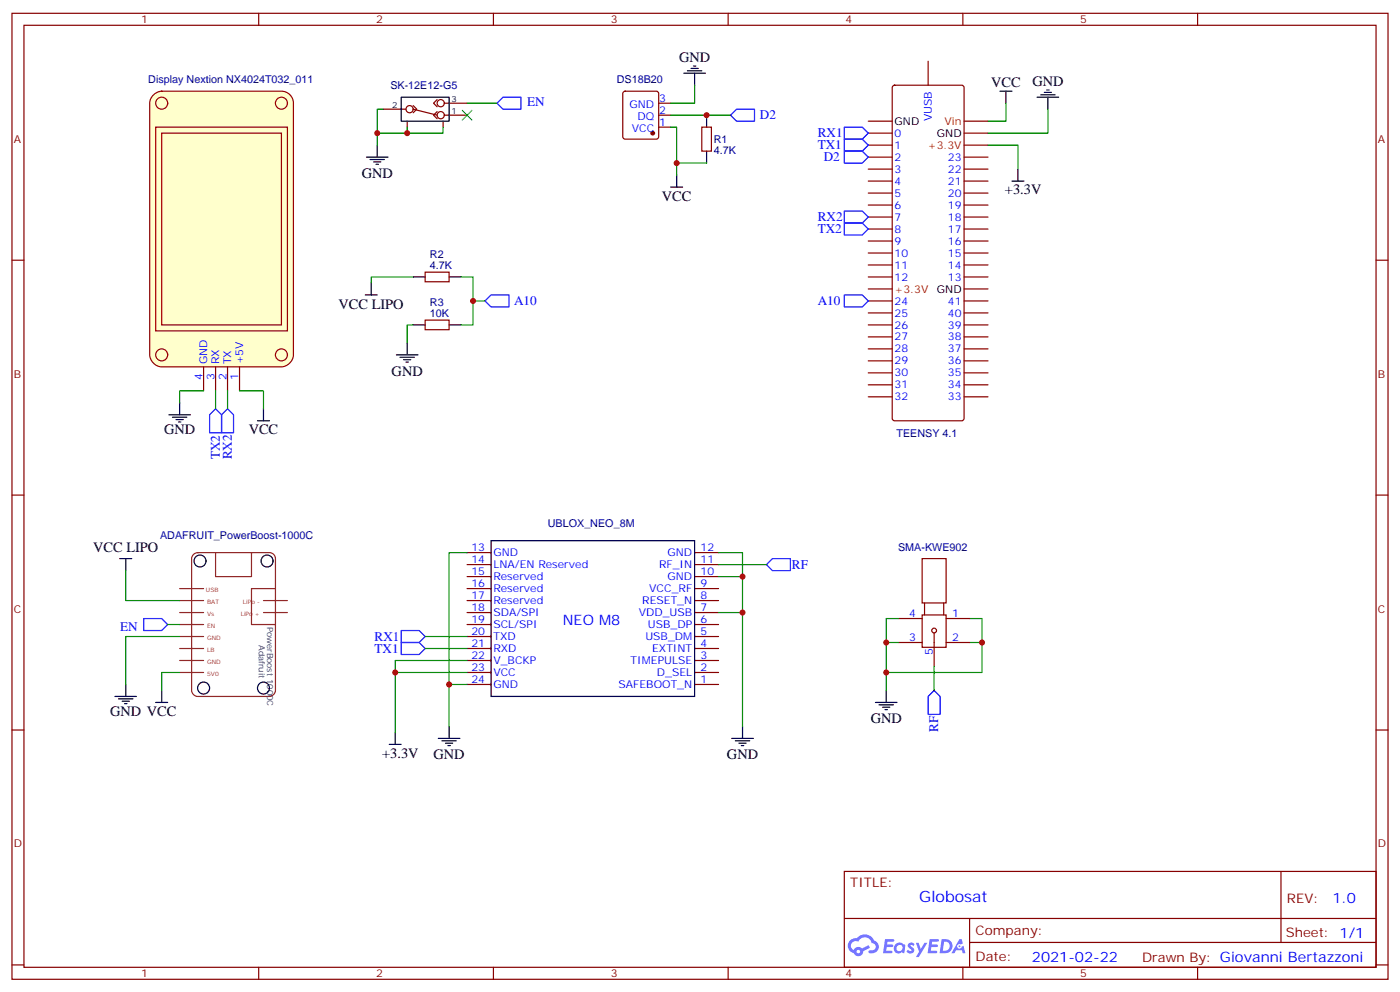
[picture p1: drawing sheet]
<svg xmlns="http://www.w3.org/2000/svg" width="412mm" height="292mm" viewBox="0 0 412 292" stroke-linecap="round" stroke-linejoin="round" font-family="sans-serif">
<g fill="none" stroke="#870000" stroke-width=".35">
<path d="M3.5 3.9h405.4v284.4h-405.4zM7.1 7.4h398.2v277.3h-398.2zM76.2 3.9v3.5M145.3 3.9v3.5M214.5 3.9v3.5M283.6 3.9v3.5M352.8 3.9v3.5M3.5 76.6h3.6M405.3 76.6h3.6M3.5 145.7h3.6M405.3 145.7h3.6M3.5 214.9h3.6"/>
<path d="M405.3 214.9h3.6M248.7 256.5h156.6v28.2h-156.6zM377.3 256.5v20.9M248.7 270.4h156.5M285.6 277.4h119.6M285.6 270.4v14.1M3.5 284h3.6M76.2 284.7v3.6M145.3 284.7v3.6M214.5 284.7v3.6M283.6 284.7v3.6M352.8 284.7v3.6"/>
<path d="M405.3 284h3.6"/>
</g>
<g fill="#5487ff">
<path d="M267.7 277.7a1.22 1.22 0 0 1 1.7 .2l-.4 .6a.47 .47 0 0 0-.3-.4 .47 .47 0 0 0-.5 .2l.1 .2a1.14 1.14 0 0 1 .8 1.8 1.14 1.14 0 0 1-1.9 0l-.2-.2 .5-.6 .7 .5a.29 .29 0 0 0 .3-.3 .29 .29 0 0 0-.2-.3 1.04 1.04 0 0 1-.6-1.7z"/>
<path d="M260.7 276.4h2.4l.3 .2-.2 .5-1.8 .1-.1 .8h1.5l.3 .4-.3 .4h-1.6l-.2 1.1h1.7l.2 .3-.2 .3-2.6 .1z"/>
<path d="M273.8 276.4h2.4l.3 .2-.1 .5-1.8 .1-.2 .8h1.6l.3 .4-.4 .4h-1.6l-.1 1.1h1.7l.2 .3-.2 .3-2.6 .1z"/>
<path d="M282.6 276.4h.7l.3 1.3-.6 .3a.69 .69 0 0 0-1 .3 .69 .69 0 0 0 .4 .9 .69 .69 0 0 0 .9-.6l.5-.2 .6 2.2h-.8l-.2-.9h-1.8l-.5 .9h-.8z"/>
<path d="M269.8 277.5h.8l.6 1.8 1.1-1.8h.9l-2.6 4.2h-.8l.9-1.5z"/>
<path d="M277.4 276.4l-.6 4.2h1.3a2.11 2.11 0 0 0 2.5-2.1 2.11 2.11 0 0 0-2.5-2.1zM278.1 277.2a1.39 1.39 0 0 1 1.7 1.4 1.39 1.39 0 0 1-1.8 1.3h-.3z"/>
<path d="M263.7 278.1a1.54 1.54 0 0 0-.1 2.1 1.54 1.54 0 0 0 2.2 .1l.6 .3 .3-2.3-.2-.3h-.4a1.49 1.49 0 0 0-2.4 .1zM264 279.1a.94 .94 0 0 1 1.8 0 .94 .94 0 0 1-1.8 0z"/>
<path d="M250.4 276.8a2.18 2.18 0 0 0 1.1 3.7 1.44 1.44 0 0 0 1.6 .9 1.44 1.44 0 0 0 1.2-1.4l2-1-.5-.8-1.9 1a1.47 1.47 0 0 0-2.4 .4 1.39 1.39 0 0 1-.7-1.9 1.39 1.39 0 0 1 2-.5 2.12 2.12 0 0 1 2.2-1.3 2.12 2.12 0 0 1 1.9 1.7 1.14 1.14 0 0 1 1.1 1.4 1.14 1.14 0 0 1-1.7 .7 .43 .43 0 0 0-.5 .4 .43 .43 0 0 0 .4 .5 1.98 1.98 0 0 0 2.5-1.2 1.98 1.98 0 0 0-1.2-2.6 3.1 3.1 0 0 0-5.3-.6l-.9 .1zM252.3 280.1a.55 .55 0 0 1 1.1 0 .55 .55 0 0 1-1.1 0z"/>
<circle cx="282.6" cy="278.5" r=".26"/>
</g>
<path d="M45.3 27.9a3.6 3.6 0 0 1 2.3-1.1h35.3a3.5 3.5 0 0 1 3.5 3.6v74.1a3.8 3.8 0 0 1-3.5 3.5h-35.3a3.8 3.8 0 0 1-3.5-3.5v-74.1a3.5 3.5 0 0 1 1.2-2.5z" fill="#ffc" stroke="#900" stroke-width=".35"/>
<path d="M60 108v7M63.5 108v7M67 108v7M70.6 108v7" fill="none" stroke="#870000" stroke-width=".35"/>
<g fill="#ffc" stroke="#900" stroke-width=".35">
<path d="M45.9 37.4h38.8v60h-38.8z"/>
<path d="M47.6 39.2h35.3v56.4h-35.3z"/>
<circle cx="82.9" cy="30.4" r="1.76"/>
<circle cx="47.6" cy="30.4" r="1.76"/>
<circle cx="47.6" cy="104.5" r="1.76"/>
<circle cx="82.9" cy="104.5" r="1.76"/>
</g>
<g fill="none" stroke="#870000" stroke-width=".35">
<path d="M273.4 18v7.1M112.9 32.1h6.7M119.9 35.7v1.7M121.7 31.1l1.1 1-1.1 1.1M121.7 32.1l7.1 1.8M128.8 32.8l-1.1 1.1 1.1 1.1M128.8 29.3l-1.1 1.1 1.1 1M130.5 35.7v1.7M130.9 33.9h6.7M130.9 30.4h6.7M183.7 27.1l.4-.3h9.2l.5 .3 .2 .5v12.7l-.2 .5-.5 .2h-9.2l-.4-.3-.3-.4v-12.7zM194 37.4h3.6"/>
<path d="M194 33.9h3.6M194 30.4h3.6M206.7 37.4h2.8v7.1h-2.8zM255.8 35.7h7M255.8 39.2h7M263.1 25.3l.4-.2h19.8l.6 .4 .1 97.7-.2 .5-.5 .2h-19.8l-.5-.3-.2-.4v-97.4zM284 35.7h7M284 39.2h7M255.8 42.7h7M255.8 46.2h7M255.8 49.8h7M255.8 53.3h7"/>
<path d="M255.8 56.8h7M284 42.7h7M284 46.2h7M284 49.8h7M284 53.3h7M284 56.8h7M255.8 60.4h7M255.8 63.9h7M255.8 67.4h7M255.8 70.9h7M255.8 74.5h7M255.8 78h7"/>
<path d="M284 60.4h7M284 63.9h7M284 67.4h7M284 70.9h7M284 74.5h7M284 78h7M125.2 80.1h7.1v2.8h-7.1zM125.2 94.2h7.1v2.8h-7.1zM255.8 81.5h7M255.8 85.1h7M255.8 88.6h7M255.8 92.1h7"/>
<path d="M255.8 95.6h7M255.8 99.2h7M284 81.5h7M284 85.1h7M284 88.6h7M284 92.1h7M284 95.6h7M284 99.2h7M255.8 102.7h7M255.8 106.2h7M255.8 109.7h7M255.8 113.3h7"/>
<path d="M255.8 116.8h7M284 102.7h7M284 106.2h7M284 109.7h7M284 113.3h7M284 116.8h7M137.6 176.8h7M137.6 173.2h7M137.6 169.7h7M137.6 166.2h7M137.6 162.7h7M204.6 176.8h7.1"/>
<path d="M204.6 173.2h7.1M204.6 169.7h7.1M204.6 166.2h7.1M204.6 162.7h7.1M271.6 164.4h7.1v13.1h-7.1zM272.3 177.5v3.5M278 177.5v3.5M137.6 197.9h7M137.6 194.4h7M137.6 190.9h7M137.6 187.4h7M137.6 183.8h7"/>
<path d="M137.6 180.3h7M204.6 197.9h7.1M204.6 194.4h7.1M204.6 190.9h7.1M204.6 187.4h7.1M204.6 183.8h7.1M204.6 180.3h7.1M264.6 182.1h7M264.6 189.1h7M271.6 181h7.1v9.5h-7.1zM275.2 186.3v9.9M278.7 182.1h7.1"/>
<path d="M278.7 189.1h7.1M137.6 201.5h7M204.6 201.5h7.1"/>
<circle cx="120.6" cy="32.1" r="1.06"/>
<circle cx="129.8" cy="30.4" r="1.06"/>
<circle cx="129.8" cy="33.9" r="1.06"/>
<circle cx="275.2" cy="185.6" r=".71"/>
</g>
<circle cx="192.3" cy="39.2" r=".53" fill="#870000" stroke="#870000" stroke-width=".35"/>
<g fill="none" stroke="#8c2424" stroke-width=".35">
<path d="M52.9 176.8h7.1M52.9 173.2h7.1M57 163.2l1.2-.5h21.2a1.76 1.76 0 0 1 1.7 1.7v38.8a1.89 1.89 0 0 1-1.7 1.8h-21.2a1.89 1.89 0 0 1-1.8-1.8v-38.8zM63.5 162.7v7h10.6v-7M77.6 176.8h7.1M81.1 173.2h-7v10.6h7M52.9 187.4h7.1M52.9 183.8h7.1M52.9 190.9h7.1M52.9 180.3h7.1M52.9 197.9h7.1M52.9 194.4h7.1"/>
<path d="M77.6 180.3h7.1"/>
</g>
<g fill="none" stroke="#000" stroke-width=".35">
<path d="M204.3 19.4h.7M118.2 28.6h14.1v7.1h-14.1zM201.4 21.6h6.4M202.5 20.8h4.2M203.6 20.1h2.1M204.6 21.6v3.5M208.1 33.9v3.5M294.6 26.8h3.5M296.3 26.8v3.6M305.5 28.6h6.4M306.6 27.9h4.2M307.6 27.2h2.1"/>
<path d="M308.3 26.5h.7M308.7 28.6v3.5M107.9 46.2h6.4M109 47h4.2M110.1 47.7h2.1M110.8 48.4h.7M111.1 42.7v3.5M197.6 55.1h3.5M199.3 51.5v3.6M208.1 44.5v3.5M298.1 53.3h3.5M299.9 49.8v3.5"/>
<path d="M107.6 86.8h3.5M109.4 83.3v3.5M121.7 81.5h3.5M121.7 95.6h3.5M132.3 81.5h3.5M132.3 95.6h3.5M52.9 118.6v3.5M116.8 104.5h6.3M117.8 105.2h4.3M118.9 105.9h2.1M119.6 106.6h.7M119.9 100.9v3.6"/>
<path d="M49.7 122.1h6.4M50.8 122.8h4.2M51.9 123.5h2.1M52.6 124.2h.7M75.8 123.9h3.6M77.6 120.3v3.6M144.6 159.1h60v45.9h-60zM35.3 164.4h3.5M37 164.4v3.6M33.9 205h6.3M34.9 205.7h4.3M36 206.4h2.1"/>
<path d="M36.7 207.1h.7M37 201.5v3.5M45.9 206.8h3.5M47.6 203.2v3.6M114.7 219.1h3.5M116.4 215.6v3.5M129.1 217.3h6.4M130.2 218.1h4.2M131.2 218.8h2.1M131.9 219.5h.7M132.3 213.8v3.5M215.5 217.3h6.4"/>
<path d="M216.6 218.1h4.2M217.7 218.8h2.1M218.4 219.5h.7M218.7 213.8v3.5M257.9 206.8h6.3M258.9 207.5h4.3M260 208.2h2.1M260.7 208.9h.7M261.1 203.2v3.6"/>
<circle cx="58.9" cy="165.1" r="1.76"/>
<circle cx="78.7" cy="165.1" r="1.76"/>
<circle cx="60" cy="202.5" r="1.76"/>
<circle cx="77.6" cy="202.5" r="1.76"/>
</g>
<g fill="none" stroke="#00f" stroke-width=".35">
<path d="M146.4 30.4l1.8-1.8h5.3v3.5h-5.3zM215.2 33.9l1.8-1.8h5.2v3.6h-5.2zM248.7 37.4h5.3l1.8 1.8-1.8 1.8h-5.3zM248.7 41h5.3l1.8 1.7-1.8 1.8h-5.3zM248.7 44.5h5.3l1.8 1.7-1.8 1.8h-5.3zM248.7 62.1h5.3l1.8 1.8-1.8 1.8h-5.3zM248.7 65.7h5.3l1.8 1.7-1.8 1.8h-5.3zM142.9 88.6l1.7-1.8h5.3v3.5h-5.3zM248.7 86.8h5.3l1.8 1.8-1.8 1.7h-5.3zM63.5 120.3l1.8 1.8v5.3h-3.6v-5.3zM67 120.3l1.8 1.8v5.3h-3.5v-5.3zM225.8 166.2l1.7-1.8h5.3v3.6h-5.3z"/>
<path d="M42.3 182.1h5.3l1.8 1.7-1.8 1.8h-5.3zM118.2 185.6h5.3l1.7 1.8-1.7 1.7h-5.3zM118.2 189.1h5.3l1.7 1.8-1.7 1.8h-5.3zM275.2 203.2l1.7 1.8v5.3h-3.5v-5.3z"/>
</g>
<g fill="none" stroke="#008700" stroke-width=".35">
<path d="M112.9 32.1h-1.8v10.6M119.9 37.4v1.8M130.5 37.4v1.8h-19.4M137.6 30.4h8.8M197.6 37.4h1.7v14.1M197.6 33.9h17.6M204.6 25.1v5.3h-7M296.3 30.4v5.3h-5.3M308.7 32.1v7.1h-17.7M199.3 48h8.8M291 42.7h8.9v7.1M121.7 95.6h-1.8v5.3"/>
<path d="M121.7 81.5h-12.3v1.8M135.8 81.5h3.5v14.1h-3.5M139.3 88.6h3.6M60 115h-7.1v3.6M63.5 115v5.3M67 115v5.3M70.6 115h7v5.3M37 168v8.8h15.9M137.6 162.7h-5.3v51.1M211.7 162.7h7v51.1M211.7 169.7h7M211.7 166.2h14.1"/>
<path d="M49.4 183.8h3.5M52.9 187.4h-15.9v14.1M52.9 197.9h-5.3v5.3M116.4 197.9h21.2M125.2 187.4h12.4M125.2 190.9h12.4M137.6 194.4h-21.2v21.2M211.7 180.3h7M261.1 189.1h3.5M264.6 182.1h-3.5v21.1M275.2 196.2v7M285.8 182.1h3.5v15.8h-28.2"/>
<path d="M285.8 189.1h3.5M132.3 201.5h5.3"/>
</g>
<path d="M136.2 32.5l2.8 2.8M139 32.5l-2.8 2.8" fill="none" stroke="#3c3" stroke-width=".35"/>
<g fill="#c00">
<circle cx="199.3" cy="48" r=".88"/>
<circle cx="208.1" cy="33.9" r=".88"/>
<circle cx="139.3" cy="88.6" r=".88"/>
<circle cx="132.3" cy="201.5" r=".88"/>
<circle cx="218.7" cy="169.7" r=".88"/>
<circle cx="218.7" cy="180.3" r=".88"/>
<circle cx="116.4" cy="197.9" r=".88"/>
<circle cx="261.1" cy="189.1" r=".88"/>
<circle cx="111.1" cy="39.2" r=".88"/>
<circle cx="119.9" cy="39.2" r=".88"/>
<circle cx="261.1" cy="197.9" r=".88"/>
<circle cx="289.3" cy="189.1" r=".88"/>
</g>
<text font-size="4.6" fill="#00f" x="270.8" y="265.5">Globosat</text>
<g font-size="4.2">
<text x="200" y="18.4">GND</text>
<text x="292" y="25.8">VCC</text>
<text x="304.1" y="25.4">GND</text>
<text x="106.5" y="52.3">GND</text>
<text x="195" y="59.1">VCC</text>
<text x="296" y="57.2">+3.3V</text>
<text x="99.7" y="90.9">VCC LIPO</text>
<text x="115.4" y="110.5">GND</text>
<text x="48.3" y="127.7">GND</text>
<text x="73.3" y="127.8">VCC</text>
<text x="27.5" y="162.3">VCC LIPO</text>
<text x="32.5" y="210.6">GND VCC</text>
<text x="256.5" y="212.8">GND</text>
<text x="112.6" y="223">+3.3V</text>
<text x="127.7" y="223.3">GND</text>
<text x="214.1" y="223.3">GND</text>
</g>
<g font-size="4.2" fill="#00f">
<text x="165.8" y="183.8">NEO M8</text>
<text x="392.5" y="265.8">1.0</text>
<text x="304" y="283.1">2021-02-22</text>
</g>
<g font-size="3.9" fill="#00f">
<text x="155.3" y="31.1">EN</text>
<text x="223.8" y="35.2">D2</text>
<text x="240.9" y="40.4">RX1</text>
<text x="240.9" y="44">TX1</text>
<text x="242.6" y="47.5">D2</text>
<text x="240.9" y="65.1">RX2</text>
<text x="240.9" y="68.7">TX2</text>
<text x="151.4" y="89.8">A10</text>
<text x="240.9" y="89.8">A10</text>
<text x="64.8" y="135.2" transform="rotate(-90 64.8 135.2)">TX2</text>
<text x="68.3" y="135.2" transform="rotate(-90 68.3 135.2)">RX2</text>
<text x="233.3" y="167.4">RF</text>
<text x="35.4" y="185.6">EN</text>
<text x="110.3" y="188.6">RX1</text>
<text x="110.3" y="192.1">TX1</text>
<text x="276.4" y="215.4" transform="rotate(-90 276.4 215.4)">RF</text>
</g>
<g font-size="3.9" fill="#800">
<text x="250.5" y="261.1">TITLE:</text>
<text x="379.1" y="265.8">REV:</text>
<text x="287.4" y="275.3">Company:</text>
<text x="378.7" y="275.9">Sheet: 1/1</text>
<text x="287.4" y="283">Date:</text>
<text x="336.4" y="283.1">Drawn By: Giovanni Bertazzoni</text>
</g>
<g font-size="3.2" fill="#800">
<text x="41.6" y="6.9">1</text>
<text x="110.8" y="6.9">2</text>
<text x="179.9" y="6.9">3</text>
<text x="249.1" y="6.9">4</text>
<text x="318.2" y="6.9">5</text>
<text x="4.1" y="42">A</text>
<text x="405.9" y="42">A</text>
<text x="4.1" y="111.2">B</text>
<text x="405.9" y="111.2">B</text>
<text x="4.1" y="180.3">C</text>
<text x="405.9" y="180.3">C</text>
<text x="4.1" y="249.4">D</text>
<text x="405.9" y="249.4">D</text>
<text x="41.6" y="287.7">1</text>
<text x="110.8" y="287.7">2</text>
<text x="179.9" y="287.7">3</text>
<text x="249.1" y="287.7">4</text>
<text x="318.2" y="287.7">5</text>
</g>
<g font-size="3.2" fill="#000080">
<text x="43.7" y="24.5">Display Nextion NX4024T032_011</text>
<text x="115" y="26.2">SK-12E12-G5</text>
<text x="181.7" y="24.5">DS18B20</text>
<text x="210.3" y="45.3">4.7K</text>
<text x="210.3" y="42.1">R1</text>
<text x="126.7" y="75.8">R2</text>
<text x="126.7" y="79.1">4.7K</text>
<text x="126.7" y="89.9">R3</text>
<text x="126.7" y="93.2">10K</text>
<text x="264.1" y="128.5">TEENSY 4.1</text>
<text x="161.4" y="155">UBLOX_NEO_8M</text>
<text x="47.1" y="158.5">ADAFRUIT_PowerBoost-1000C</text>
<text x="264.6" y="162">SMA-KWE902</text>
</g>
<g font-size="3.2" fill="#00f">
<text x="185.4" y="31.8">GND</text>
<text x="187.8" y="35.3">DQ</text>
<text x="194.2" y="33.5">2</text>
<text x="194.2" y="30">3</text>
<text x="274.5" y="35.7" transform="rotate(-90 274.5 35.7)">VUSB</text>
<text x="186.1" y="38.8">VCC</text>
<text x="194.2" y="37.1">1</text>
<text x="263.5" y="40.3">0</text>
<text x="263.5" y="43.8">1</text>
<text x="263.5" y="47.3">2</text>
<text x="279.2" y="47.3">23</text>
<text x="263.5" y="50.8">3</text>
<text x="279.2" y="50.8">22</text>
<text x="263.5" y="54.4">4</text>
<text x="263.5" y="57.9">5</text>
<text x="279.2" y="57.9">20</text>
<text x="279.2" y="54.4">21</text>
<text x="263.5" y="61.4">6</text>
<text x="263.5" y="64.9">7</text>
<text x="279.2" y="64.9">18</text>
<text x="279.2" y="61.4">19</text>
<text x="263.5" y="68.5">8</text>
<text x="279.2" y="68.5">17</text>
<text x="263.5" y="72">9</text>
<text x="263.5" y="75.5">10</text>
<text x="279.2" y="75.5">15</text>
<text x="279.2" y="72">16</text>
<text x="263.5" y="79.1">11</text>
<text x="263.5" y="82.6">12</text>
<text x="279.2" y="82.6">13</text>
<text x="279.2" y="79.1">14</text>
<text x="263.5" y="89.6">24</text>
<text x="279.2" y="89.6">41</text>
<text x="263.5" y="93.2">25</text>
<text x="279.2" y="93.2">40</text>
<text x="263.5" y="96.7">26</text>
<text x="263.5" y="100.2">27</text>
<text x="279.2" y="100.2">38</text>
<text x="279.2" y="96.7">39</text>
<text x="61" y="107.3" transform="rotate(-90 61 107.3)">GND</text>
<text x="64.6" y="107.3" transform="rotate(-90 64.6 107.3)">RX</text>
<text x="68.1" y="107.3" transform="rotate(-90 68.1 107.3)">TX</text>
<text x="71.6" y="107.3" transform="rotate(-90 71.6 107.3)">+5V</text>
<text x="263.5" y="103.8">28</text>
<text x="263.5" y="107.3">29</text>
<text x="279.2" y="107.3">36</text>
<text x="279.2" y="103.8">37</text>
<text x="59.6" y="111.8" transform="rotate(-90 59.6 111.8)">4</text>
<text x="63.1" y="111.8" transform="rotate(-90 63.1 111.8)">3</text>
<text x="66.7" y="111.8" transform="rotate(-90 66.7 111.8)">2</text>
<text x="70.2" y="111.8" transform="rotate(-90 70.2 111.8)">1</text>
<text x="263.5" y="110.8">30</text>
<text x="279.2" y="110.8">35</text>
<text x="263.5" y="114.3">31</text>
<text x="263.5" y="117.9">32</text>
<text x="279.2" y="117.9">33</text>
<text x="279.2" y="114.3">34</text>
<text x="138.8" y="165.8">14</text>
<text x="138.8" y="162.3">13</text>
<text x="145.3" y="167.3">LNA/EN Reserved</text>
<text x="145.3" y="163.7">GND</text>
<text x="194.2" y="167.3">RF_IN</text>
<text x="196.6" y="163.7">GND</text>
<text x="206.4" y="162.3">12</text>
<text x="206.4" y="165.8">11</text>
<text x="138.8" y="172.9">16</text>
<text x="138.8" y="169.4">15</text>
<text x="145.3" y="170.8">Reserved</text>
<text x="196.6" y="170.8">GND</text>
<text x="206.4" y="169.4">10</text>
<text x="206.4" y="172.9">9</text>
<text x="138.8" y="180">18</text>
<text x="138.8" y="176.4">17</text>
<text x="145.3" y="177.8">Reserved</text>
<text x="145.3" y="174.3">Reserved</text>
<text x="189.2" y="177.8">RESET_N</text>
<text x="191.3" y="174.3">VCC_RF</text>
<text x="206.4" y="176.4">8</text>
<text x="206.4" y="180">7</text>
<text x="138.8" y="183.5">19</text>
<text x="145.3" y="184.9">SCL/SPI</text>
<text x="145.3" y="181.4">SDA/SPI</text>
<text x="188.2" y="181.4">VDD_USB</text>
<text x="190.9" y="184.9">USB_DP</text>
<text x="206.4" y="183.5">6</text>
<text x="267.9" y="181.7">4</text>
<text x="280.5" y="181.7">1</text>
<text x="138.8" y="190.5">21</text>
<text x="138.8" y="187">20</text>
<text x="145.3" y="191.9">RXD</text>
<text x="145.3" y="188.4">TXD</text>
<text x="190.1" y="188.4">USB_DM</text>
<text x="192.1" y="191.9">EXTINT</text>
<text x="206.4" y="187">5</text>
<text x="206.4" y="190.5">4</text>
<text x="267.9" y="188.8">3</text>
<text x="280.5" y="188.8">2</text>
<text x="138.8" y="197.6">23</text>
<text x="138.8" y="194.1">22</text>
<text x="145.3" y="195.5">V_BCKP</text>
<text x="185.8" y="195.5">TIMEPULSE</text>
<text x="206.4" y="194.1">3</text>
<text x="206.4" y="197.6">2</text>
<text x="274.8" y="192.9" transform="rotate(-90 274.8 192.9)">5</text>
<text x="138.8" y="201.1">24</text>
<text x="145.3" y="202.5">GND</text>
<text x="145.3" y="199">VCC</text>
<text x="182.2" y="202.5">SAFEBOOT_N</text>
<text x="193.5" y="199">D_SEL</text>
<text x="206.4" y="201.1">1</text>
</g>
<g font-size="3.2">
<text x="263.5" y="36.7">GND</text>
<text x="276" y="40.3">GND</text>
<text x="276" y="86.1">GND</text>
</g>
<g font-size="3.2" fill="#f00">
<text x="278.2" y="36.7">Vin</text>
<text x="273.3" y="43.8">+3.3V</text>
<text x="263.5" y="86.1">+3.3V</text>
</g>
<g font-size="2.5">
<text x="115.6" y="31.8">2</text>
<text x="133" y="33.5">1</text>
<text x="133" y="30">3</text>
</g>
<g font-size="2.5" fill="#333">
<text x="78.7" y="184.5" transform="rotate(90 78.7 184.5)">PowerBoost 1000C</text>
<text x="76.2" y="189.8" transform="rotate(90 76.2 189.8)">Adafruit</text>
</g>
<g font-size="1.8" fill="#8d2323">
<text x="60.7" y="174.3">USB</text>
<text x="61" y="177.8">BAT</text>
<text x="71.5" y="177.8">LiPo -</text>
<text x="61" y="184.9">EN</text>
<text x="61" y="181.4">Vs</text>
<text x="70.9" y="181.4">LiPo +</text>
<text x="61" y="188.4">GND</text>
<text x="61" y="191.9">LB</text>
<text x="61" y="195.5">GND</text>
<text x="61" y="199">5V0</text>
</g>
</svg>
